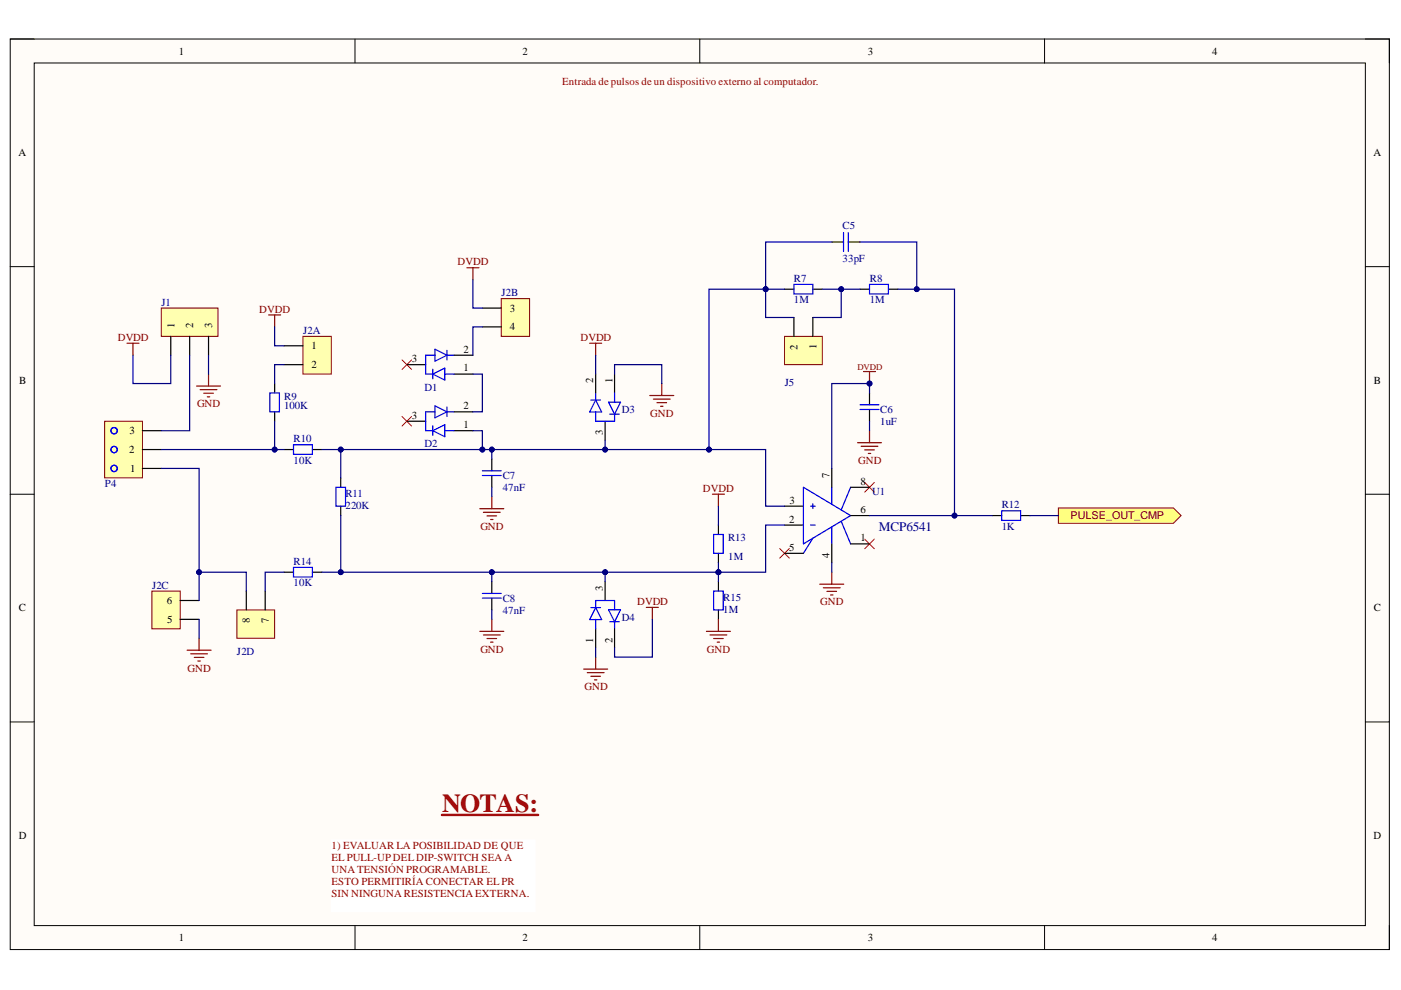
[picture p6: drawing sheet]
<svg xmlns="http://www.w3.org/2000/svg" width="297mm" height="210mm" viewBox="0 0 297 210" stroke-linecap="round" stroke-linejoin="round" font-family="sans-serif">
<path d="M2.2 8.3h292.4v193h-292.4z" fill-rule="evenodd" fill="#fffcf8"/>
<path d="M2.2 8.3h292.4v193h-292.4z" fill="none" stroke="#000" stroke-width=".21"/>
<path d="M7.3 13.4h282.2v182.8h-282.2z" fill-rule="evenodd" fill="#fffcf8"/>
<g fill="none" stroke="#000" stroke-width=".21">
<path d="M2.2 8.3h5.1M7.3 13.4h282.2v182.8h-282.2zM75.3 8.3v5M148.4 8.3v5M221.5 8.3v5.1M289.5 8.3h5.1v5.1M2.2 56.5h5.1M289.5 56.5h5.1M2.2 104.8h5.1M289.5 104.8h5.1M2.2 153.1h5.1M289.5 153.1h5.1"/>
<path d="M75.3 196.2v5.1M148.4 196.2v5.1M221.5 196.2v5.1M294.6 196.2v5.1"/>
</g>
<path d="M70.2 178.1h43.3v15.2h-43.3z" fill-rule="evenodd" fill="#fff"/>
<path d="M70.2 178.1h43.3v15.2h-43.3z" fill="none" stroke="#fff" stroke-width=".21"/>
<path d="M93.7 172.8h20.4" fill="none" stroke="#900" stroke-width=".51"/>
<path d="M224.4 107.7h24.4l1.6 1.6-1.6 1.6h-24.4z" fill-rule="evenodd" fill="#ffff80"/>
<path d="M224.4 107.7h24.4l1.6 1.6-1.6 1.6h-24.4z" fill="none" stroke="#800000" stroke-width=".21"/>
<g fill="none" stroke="#800000" stroke-width=".25">
<path d="M99 56.8h2.5M100.3 56.8v2.5M26.9 72.8h2.6M28.2 72.8v2.5M44.2 79.3v2.6M57 66.8h2.5M58.2 66.8v2.5M125 72.8h2.6M126.3 72.8v2.5M41.7 81.9h5.1M42.4 82.6h3.6M43.2 83.4h2"/>
<path d="M44 84.1h.5M137.8 83.9h5M138.5 84.6h3.6M139.3 85.4h2M140.1 86.1h.5M140.3 81.3v2.6M181.8 93.9h5.1M182.6 94.6h3.5M183.3 95.4h2.1M184.1 96.1h.5M184.4 91.3v2.6M101.7 107.9h5.1"/>
<path d="M102.5 108.6h3.5M103.3 109.4h2M104 110.1h.5M104.3 105.3v2.6M151 104.8h2.6M152.3 104.8v2.5M39.7 137.9h5.1M40.4 138.6h3.6M41.2 139.4h2M42.2 135.3v2.6M101.7 133.9h5.1M102.5 134.6h3.5"/>
<path d="M103.3 135.4h2M104 136.1h.5M104.3 131.3v2.6M126.3 139.3v2.6M137 128.8h2.6M138.3 128.8v2.5M149.8 133.9h5.1M150.5 134.6h3.6M151.3 135.4h2M152.1 136.1h.5M152.3 131.3v2.6M173.8 123.9h5.1"/>
<path d="M174.6 124.6h3.5M175.3 125.4h2.1M176.1 126.1h.5M176.4 121.3v2.6M42 140.1h.5M123.7 141.9h5.1M124.5 142.6h3.6M125.3 143.4h2M126 144.1h.5"/>
</g>
<g fill="none" stroke="#000" stroke-width=".25">
<path d="M176.4 51.3h2.4M179.9 51.3h2.5M166.3 61.3h2M172.3 61.3h2M182.4 61.3h2M188.4 61.3h2M58.2 81.3v2M58.2 87.3v2M60.2 95.3h2M66.2 95.3h2M104.3 97.3v2.5M184.4 83.3v2.5"/>
<path d="M184.4 86.8v2.5M72.2 101.3v2M72.2 107.3v2M104.3 100.8v2.5M152.3 111.3v2M152.3 117.3v2M210.4 109.3h2M216.4 109.3h2M60.2 121.3h2M66.2 121.3h2M104.3 123.3v2.5M104.3 126.8v2.5"/>
<path d="M152.3 123.3v2M152.3 129.3v2"/>
</g>
<g fill="none" stroke="#00f" stroke-width=".25">
<path d="M178.8 49.3v4M179.9 49.3v4M168.3 60.3h4v2h-4zM184.4 60.3h4v2h-4zM57.2 83.3h2v4h-2zM62.2 94.3h4v2h-4zM102.3 99.8h4M182.4 86.8h4M182.4 85.8h4M71.2 103.3h2.1v4h-2.1zM102.3 100.8h4M151.3 113.3h2v4h-2z"/>
<path d="M212.4 108.3h4v2h-4zM62.2 120.3h4v2h-4zM102.3 126.8h4M102.3 125.8h4M151.3 125.3h2v4h-2z"/>
</g>
<path d="M34.2 65.3h12v6h-12z" fill-rule="evenodd" fill="#ffffb0"/>
<path d="M34.2 65.3h12v6h-12z" fill="none" stroke="#800000" stroke-width=".21"/>
<path d="M36.2 71.3v4M40.2 71.3v4M44.2 71.3v4" fill="none" stroke="#000" stroke-width=".25"/>
<path d="M85.2 76.3l2.1 2M87.3 76.3l-2.1 2M85.2 88.3l2.1 2M87.3 88.3l-2.1 2M165.3 116.3l2.1 2M167.4 116.3l-2.1 2M183.3 102.3l2.1 2M183.3 114.3l2.1 2M185.4 102.3l-2.1 2M185.4 114.3l-2.1 2" fill="none" stroke="#f00" stroke-width=".21"/>
<path d="M64.2 71.3h6v8h-6z" fill-rule="evenodd" fill="#ffffb0"/>
<path d="M64.2 71.3h6v8h-6z" fill="none" stroke="#800000" stroke-width=".21"/>
<path d="M60.2 73.3h4M60.2 77.3h4" fill="none" stroke="#000" stroke-width=".25"/>
<path d="M32.2 125.3h6v8h-6z" fill-rule="evenodd" fill="#ffffb0"/>
<path d="M32.2 125.3h6v8h-6z" fill="none" stroke="#800000" stroke-width=".21"/>
<path d="M38.2 131.3h4M38.2 127.3h4" fill="none" stroke="#000" stroke-width=".25"/>
<path d="M50.2 129.3h8v6h-8z" fill-rule="evenodd" fill="#ffffb0"/>
<path d="M50.2 129.3h8v6h-8z" fill="none" stroke="#800000" stroke-width=".21"/>
<path d="M52.2 125.3v4M56.2 125.3v4" fill="none" stroke="#000" stroke-width=".25"/>
<path d="M106.3 63.3h6v8h-6z" fill-rule="evenodd" fill="#ffffb0"/>
<path d="M106.3 63.3h6v8h-6z" fill="none" stroke="#800000" stroke-width=".21"/>
<path d="M102.3 65.3h4M102.3 69.3h4" fill="none" stroke="#000" stroke-width=".25"/>
<path d="M22.2 89.3h8v12h-8z" fill-rule="evenodd" fill="#ffffb0"/>
<path d="M22.2 89.3h8v12h-8z" fill="none" stroke="#800000" stroke-width=".21"/>
<g fill="none" stroke="#00f" stroke-width=".25">
<path d="M170.3 103.3l10 6-10 6zM171.8 111.3h1M171.8 107.3h1M172.3 106.8v1M172.3 114.1l-2 3.2M176.4 103.3v3.6M176.4 111.7v3.6M178.3 110.5l2 4.8M180.3 103.3l-2 4.8"/>
<circle cx="24.2" cy="95.3" r=".67"/>
<circle cx="24.2" cy="91.3" r=".67"/>
<circle cx="24.2" cy="99.3" r=".67"/>
</g>
<path d="M30.2 99.3h4M30.2 95.3h4M30.2 91.3h4M176.4 99.3v4M166.3 107.3h4M166.3 111.3h4M166.3 117.3h4M176.4 115.3v4M180.3 109.3h4.1M180.3 103.3h4.1M180.3 115.3h4.1" fill="none" stroke="#000" stroke-width=".25"/>
<path d="M166.3 71.3h8v6h-8z" fill-rule="evenodd" fill="#ffffb0"/>
<path d="M166.3 71.3h8v6h-8z" fill="none" stroke="#800000" stroke-width=".21"/>
<g fill="none" stroke="#000" stroke-width=".25">
<path d="M86.3 77.3h4M96.3 79.3h4M96.3 75.3h4M126.3 79.3v4M130.3 79.3v4M168.3 67.3v4M172.3 67.3v4M86.3 89.3h4M96.3 91.3h4M96.3 87.3h4M128.3 89.3v4M126.3 133.3v4"/>
<path d="M128.3 123.3v4M130.3 133.3v4"/>
</g>
<g fill="none" stroke="#00f" stroke-width=".25">
<path d="M91.8 79.3l2.5-1.3v2.6zM91.8 78.3v2M92.2 74l2.6 1.3-2.6 1.3zM92.3 75.3h-2v4h1.5M94.3 79.3h2M94.8 74.3v2M94.8 75.3h1.5M91.8 91.3l2.5-1.3v2.6zM91.8 90.3v2M92.2 86l2.6 1.3-2.6 1.3zM92.3 87.3h-2v4h1.5M94.3 91.3h2"/>
<path d="M94.8 86.3v2M94.8 87.3h1.5M125.3 84.8h2M126.3 87.3v2h4v-1.5M126.3 84.8l1.3 2.6h-2.6zM126.3 83.3v1.5M129 85.3h2.6l-1.3 2.5zM129.3 87.8h2M130.3 83.3v2M125.3 128.8h2M126.3 128.8v-1.5h4v2M126.3 131.3v2"/>
<path d="M126.3 128.8l1.3 2.6h-2.6zM129 129.3h2.6l-1.3 2.5zM129.3 131.8h2M130.3 131.8v1.5"/>
</g>
<path d="M183.1 78.8h2.5M184.4 78.8v2.5" fill="none" stroke="#800000" stroke-width=".25"/>
<circle cx="184.4" cy="81.3" r=".51" fill="#000080"/>
<circle cx="184.4" cy="81.3" r=".51" fill="none" stroke="#000080" stroke-width=".21"/>
<path d="M28.2 75.3v6h8v-6M34.2 99.3h8v22h10v4M176.4 119.3v2" fill="none" stroke="#000080" stroke-width=".25"/>
<circle cx="42.2" cy="121.3" r=".51" fill="#000080"/>
<circle cx="42.2" cy="121.3" r=".51" fill="none" stroke="#000080" stroke-width=".21"/>
<path d="M58.2 89.3v6h-24" fill="none" stroke="#000080" stroke-width=".25"/>
<circle cx="58.2" cy="95.3" r=".51" fill="#000080"/>
<circle cx="58.2" cy="95.3" r=".51" fill="none" stroke="#000080" stroke-width=".21"/>
<path d="M40.2 75.3v16h-6M58.2 95.3h2M60.2 121.3h-4v4" fill="none" stroke="#000080" stroke-width=".25"/>
<circle cx="58.2" cy="95.3" r=".51" fill="#000080"/>
<circle cx="58.2" cy="95.3" r=".51" fill="none" stroke="#000080" stroke-width=".21"/>
<path d="M58.2 69.3v4h2M60.2 77.3h-2v4M72.2 109.3v12h-4" fill="none" stroke="#000080" stroke-width=".25"/>
<circle cx="72.2" cy="121.3" r=".51" fill="#000080"/>
<circle cx="72.2" cy="121.3" r=".51" fill="none" stroke="#000080" stroke-width=".21"/>
<path d="M68.2 95.3h94.1v12h4" fill="none" stroke="#000080" stroke-width=".25"/>
<circle cx="150.3" cy="95.3" r=".51" fill="#000080"/>
<circle cx="150.3" cy="95.3" r=".51" fill="none" stroke="#000080" stroke-width=".21"/>
<circle cx="128.3" cy="95.3" r=".51" fill="#000080"/>
<circle cx="128.3" cy="95.3" r=".51" fill="none" stroke="#000080" stroke-width=".21"/>
<circle cx="104.3" cy="95.3" r=".51" fill="#000080"/>
<circle cx="104.3" cy="95.3" r=".51" fill="none" stroke="#000080" stroke-width=".21"/>
<circle cx="102.3" cy="95.3" r=".51" fill="#000080"/>
<circle cx="102.3" cy="95.3" r=".51" fill="none" stroke="#000080" stroke-width=".21"/>
<circle cx="72.2" cy="95.3" r=".51" fill="#000080"/>
<circle cx="72.2" cy="95.3" r=".51" fill="none" stroke="#000080" stroke-width=".21"/>
<path d="M166.3 111.3h-4v10h-90.1" fill="none" stroke="#000080" stroke-width=".25"/>
<circle cx="72.2" cy="121.3" r=".51" fill="#000080"/>
<circle cx="72.2" cy="121.3" r=".51" fill="none" stroke="#000080" stroke-width=".21"/>
<circle cx="104.3" cy="121.3" r=".51" fill="#000080"/>
<circle cx="104.3" cy="121.3" r=".51" fill="none" stroke="#000080" stroke-width=".21"/>
<circle cx="128.3" cy="121.3" r=".51" fill="#000080"/>
<circle cx="128.3" cy="121.3" r=".51" fill="none" stroke="#000080" stroke-width=".21"/>
<circle cx="152.3" cy="121.3" r=".51" fill="#000080"/>
<circle cx="152.3" cy="121.3" r=".51" fill="none" stroke="#000080" stroke-width=".21"/>
<path d="M100.3 91.3h2v4" fill="none" stroke="#000080" stroke-width=".25"/>
<circle cx="102.3" cy="95.3" r=".51" fill="#000080"/>
<circle cx="102.3" cy="95.3" r=".51" fill="none" stroke="#000080" stroke-width=".21"/>
<path d="M100.3 59.3v6h2M100.3 79.3h2v8h-2M102.3 69.3h-2v6M130.3 79.3v-2h10v4M162.3 61.3h-12v34M138.3 131.3v8h-8v-2" fill="none" stroke="#000080" stroke-width=".25"/>
<circle cx="162.3" cy="61.3" r=".51" fill="#000080"/>
<circle cx="162.3" cy="61.3" r=".51" fill="none" stroke="#000080" stroke-width=".21"/>
<circle cx="150.3" cy="95.3" r=".51" fill="#000080"/>
<circle cx="150.3" cy="95.3" r=".51" fill="none" stroke="#000080" stroke-width=".21"/>
<path d="M176.4 51.3h-14.1v16h6" fill="none" stroke="#000080" stroke-width=".25"/>
<circle cx="162.3" cy="61.3" r=".51" fill="#000080"/>
<circle cx="162.3" cy="61.3" r=".51" fill="none" stroke="#000080" stroke-width=".21"/>
<path d="M162.3 61.3h4" fill="none" stroke="#000080" stroke-width=".25"/>
<circle cx="162.3" cy="61.3" r=".51" fill="#000080"/>
<circle cx="162.3" cy="61.3" r=".51" fill="none" stroke="#000080" stroke-width=".21"/>
<path d="M174.3 61.3h4v6h-6" fill="none" stroke="#000080" stroke-width=".25"/>
<circle cx="178.3" cy="61.3" r=".51" fill="#000080"/>
<circle cx="178.3" cy="61.3" r=".51" fill="none" stroke="#000080" stroke-width=".21"/>
<path d="M184.4 83.3v-2h-8v18" fill="none" stroke="#000080" stroke-width=".25"/>
<circle cx="184.4" cy="81.3" r=".51" fill="#000080"/>
<circle cx="184.4" cy="81.3" r=".51" fill="none" stroke="#000080" stroke-width=".21"/>
<path d="M178.3 61.3h4.1" fill="none" stroke="#000080" stroke-width=".25"/>
<circle cx="178.3" cy="61.3" r=".51" fill="#000080"/>
<circle cx="178.3" cy="61.3" r=".51" fill="none" stroke="#000080" stroke-width=".21"/>
<path d="M182.4 51.3h12v10" fill="none" stroke="#000080" stroke-width=".25"/>
<circle cx="194.4" cy="61.3" r=".51" fill="#000080"/>
<circle cx="194.4" cy="61.3" r=".51" fill="none" stroke="#000080" stroke-width=".21"/>
<path d="M190.4 61.3h12v48h-18" fill="none" stroke="#000080" stroke-width=".25"/>
<circle cx="202.4" cy="109.3" r=".51" fill="#000080"/>
<circle cx="202.4" cy="109.3" r=".51" fill="none" stroke="#000080" stroke-width=".21"/>
<circle cx="194.4" cy="61.3" r=".51" fill="#000080"/>
<circle cx="194.4" cy="61.3" r=".51" fill="none" stroke="#000080" stroke-width=".21"/>
<path d="M202.4 109.3h8" fill="none" stroke="#000080" stroke-width=".25"/>
<circle cx="202.4" cy="109.3" r=".51" fill="#000080"/>
<circle cx="202.4" cy="109.3" r=".51" fill="none" stroke="#000080" stroke-width=".21"/>
<path d="M218.4 109.3h6M42.2 121.3v6M42.2 131.3v4" fill="none" stroke="#000080" stroke-width=".25"/>
<circle cx="42.2" cy="121.3" r=".51" fill="#000080"/>
<circle cx="42.2" cy="121.3" r=".51" fill="none" stroke="#000080" stroke-width=".21"/>
<path d="M44.2 75.3v4M72.2 95.3v6" fill="none" stroke="#000080" stroke-width=".25"/>
<circle cx="72.2" cy="95.3" r=".51" fill="#000080"/>
<circle cx="72.2" cy="95.3" r=".51" fill="none" stroke="#000080" stroke-width=".21"/>
<path d="M104.3 121.3v2M104.3 129.3v2" fill="none" stroke="#000080" stroke-width=".25"/>
<circle cx="104.3" cy="121.3" r=".51" fill="#000080"/>
<circle cx="104.3" cy="121.3" r=".51" fill="none" stroke="#000080" stroke-width=".21"/>
<path d="M104.3 95.3v2M104.3 103.3v2" fill="none" stroke="#000080" stroke-width=".25"/>
<circle cx="104.3" cy="95.3" r=".51" fill="#000080"/>
<circle cx="104.3" cy="95.3" r=".51" fill="none" stroke="#000080" stroke-width=".21"/>
<path d="M126.3 75.3v4M126.3 137.3v2M128.3 121.3v2" fill="none" stroke="#000080" stroke-width=".25"/>
<circle cx="128.3" cy="121.3" r=".51" fill="#000080"/>
<circle cx="128.3" cy="121.3" r=".51" fill="none" stroke="#000080" stroke-width=".21"/>
<path d="M128.3 93.3v2" fill="none" stroke="#000080" stroke-width=".25"/>
<circle cx="128.3" cy="95.3" r=".51" fill="#000080"/>
<circle cx="128.3" cy="95.3" r=".51" fill="none" stroke="#000080" stroke-width=".21"/>
<path d="M152.3 121.3v2" fill="none" stroke="#000080" stroke-width=".25"/>
<circle cx="152.3" cy="121.3" r=".51" fill="#000080"/>
<circle cx="152.3" cy="121.3" r=".51" fill="none" stroke="#000080" stroke-width=".21"/>
<path d="M152.3 119.3v2" fill="none" stroke="#000080" stroke-width=".25"/>
<circle cx="152.3" cy="121.3" r=".51" fill="#000080"/>
<circle cx="152.3" cy="121.3" r=".51" fill="none" stroke="#000080" stroke-width=".21"/>
<path d="M184.4 89.3v2M152.3 107.3v4" fill="none" stroke="#000080" stroke-width=".25"/>
<text font-size="5.5" fill="#900" x="93.7" y="172.2">NOTAS:</text>
<text font-size="2.8" fill="#000080" x="186.3" y="112.7">MCP6541</text>
<g font-size="2.3">
<text x="37.9" y="11.6">1</text>
<text x="110.8" y="11.6">2</text>
<text x="184" y="11.6">3</text>
<text x="257" y="11.6">4</text>
<text x="3.9" y="33.1">A</text>
<text x="291.2" y="33.1">A</text>
<text x="37" y="69.6" transform="rotate(-90 37 69.6)">1</text>
<text x="40.9" y="69.6" transform="rotate(-90 40.9 69.6)">2</text>
<text x="45" y="69.6" transform="rotate(-90 45 69.6)">3</text>
<text x="108.1" y="66.1">3</text>
<text x="108.1" y="70.1">4</text>
<text x="66.1" y="74">1</text>
<text x="87.3" y="76.8">3</text>
<text x="98.3" y="74.8">2</text>
<text x="169.1" y="74.1" transform="rotate(-90 169.1 74.1)">2</text>
<text x="173.1" y="73.9" transform="rotate(-90 173.1 73.9)">1</text>
<text x="4.1" y="81.4">B</text>
<text x="66.1" y="78.1">2</text>
<text x="98.3" y="78.8">1</text>
<text x="125.8" y="81.3" transform="rotate(-90 125.8 81.3)">2</text>
<text x="129.8" y="81.3" transform="rotate(-90 129.8 81.3)">1</text>
<text x="291.3" y="81.4">B</text>
<text x="87.3" y="88.8">3</text>
<text x="98.3" y="86.8">2</text>
<text x="27.5" y="92">3</text>
<text x="98.3" y="90.8">1</text>
<text x="127.8" y="92.3" transform="rotate(-90 127.8 92.3)">3</text>
<text x="27.4" y="96.1">2</text>
<text x="27.6" y="100.1">1</text>
<text x="175.9" y="101.2" transform="rotate(-90 175.9 101.2)">7</text>
<text x="167.4" y="106.8">3</text>
<text x="182.5" y="102.8">8</text>
<text x="167.3" y="110.8">2</text>
<text x="182.5" y="108.8">6</text>
<text x="167.3" y="116.8">5</text>
<text x="175.9" y="118.4" transform="rotate(-90 175.9 118.4)">4</text>
<text x="182.5" y="114.8">1</text>
<text x="127.8" y="125.2" transform="rotate(-90 127.8 125.2)">3</text>
<text x="4" y="129.6">C</text>
<text x="35.4" y="128">6</text>
<text x="291.3" y="129.6">C</text>
<text x="35.4" y="132.1">5</text>
<text x="53" y="132.1" transform="rotate(-90 53 132.1)">8</text>
<text x="57" y="132.2" transform="rotate(-90 57 132.2)">7</text>
<text x="125.8" y="136.2" transform="rotate(-90 125.8 136.2)">1</text>
<text x="129.8" y="136.4" transform="rotate(-90 129.8 136.4)">2</text>
<text x="4" y="177.9">D</text>
<text x="291.2" y="177.9">D</text>
<text x="37.9" y="199.5">1</text>
<text x="110.8" y="199.5">2</text>
<text x="184" y="199.5">3</text>
<text x="257" y="199.5">4</text>
</g>
<text font-size="2.3" fill="#980000" x="119.2" y="17.9">Entrada de pulsos de un dispositivo externo al computador.</text>
<g font-size="2.3" fill="#000080">
<text x="178.6" y="48.5">C5</text>
<text x="168.3" y="59.8">R7</text>
<text x="178.6" y="55.6">33pF</text>
<text x="184.4" y="59.8">R8</text>
<text x="34.3" y="64.8">J1</text>
<text x="106.3" y="62.8">J2B</text>
<text x="168.3" y="64.3">1M</text>
<text x="184.4" y="64.3">1M</text>
<text x="64.3" y="70.8">J2A</text>
<text x="90" y="82.8">D1</text>
<text x="166.4" y="81.9">J5</text>
<text x="60.2" y="84.8">R9</text>
<text x="60.2" y="86.8">100K</text>
<text x="131.9" y="87.6">D3</text>
<text x="186.6" y="87.6">C6</text>
<text x="62.3" y="93.8">R10</text>
<text x="90" y="94.8">D2</text>
<text x="186.6" y="90.1">1uF</text>
<text x="62.3" y="98.4">10K</text>
<text x="106.6" y="101.6">C7</text>
<text x="22.2" y="103.4">P4</text>
<text x="73.3" y="105.3">R11</text>
<text x="73.3" y="107.8">220K</text>
<text x="106.6" y="104.1">47nF</text>
<text x="184.9" y="105">U1</text>
<text x="212.4" y="107.8">R12</text>
<text x="212.4" y="112.3">1K</text>
<text x="62.3" y="119.8">R14</text>
<text x="154.4" y="114.8">R13</text>
<text x="154.4" y="118.8">1M</text>
<text x="32.2" y="124.8">J2C</text>
<text x="62.3" y="124.3">10K</text>
<text x="106.6" y="127.6">C8</text>
<text x="106.6" y="130.1">47nF</text>
<text x="131.9" y="131.6">D4</text>
<text x="153.4" y="127.4">R15</text>
<text x="153.4" y="129.9">1M</text>
<text x="50.2" y="138.8">J2D</text>
</g>
<g font-size="2.3" fill="#800000">
<text x="97" y="56.2">DVDD</text>
<text x="55" y="66.3">DVDD</text>
<text x="25" y="72.3">DVDD</text>
<text x="123.1" y="72.3">DVDD</text>
<text x="41.8" y="86.4">GND</text>
<text x="137.9" y="88.4">GND</text>
<text x="181.9" y="98.4">GND</text>
<text x="149" y="104.3">DVDD</text>
<text x="101.8" y="112.4">GND</text>
<text x="226.9" y="110">PULSE_OUT_CMP</text>
<text x="135.1" y="128.3">DVDD</text>
<text x="173.9" y="128.4">GND</text>
<text x="39.8" y="142.4">GND</text>
<text x="101.8" y="138.4">GND</text>
<text x="149.9" y="138.4">GND</text>
<text x="123.9" y="146.4">GND</text>
</g>
<g font-size="2.3" fill="#900">
<text x="70.3" y="180.1">1) EVALUAR LA POSIBILIDAD DE QUE</text>
<text x="70.3" y="182.6">ELPULL-UP DELDIP-SWITCH SEA A</text>
<text x="70.3" y="185.2">UNATENSIÓN PROGRAMABLE.</text>
<text x="70.3" y="187.7">ESTO PERMITIRÍA CONECTAR ELPR</text>
<text x="70.3" y="190.2">SIN NINGUNARESISTENCIA EXTERNA.</text>
</g>
<text font-size="1.9" fill="#800000" x="181.8" y="78.3">DVDD</text>
</svg>
